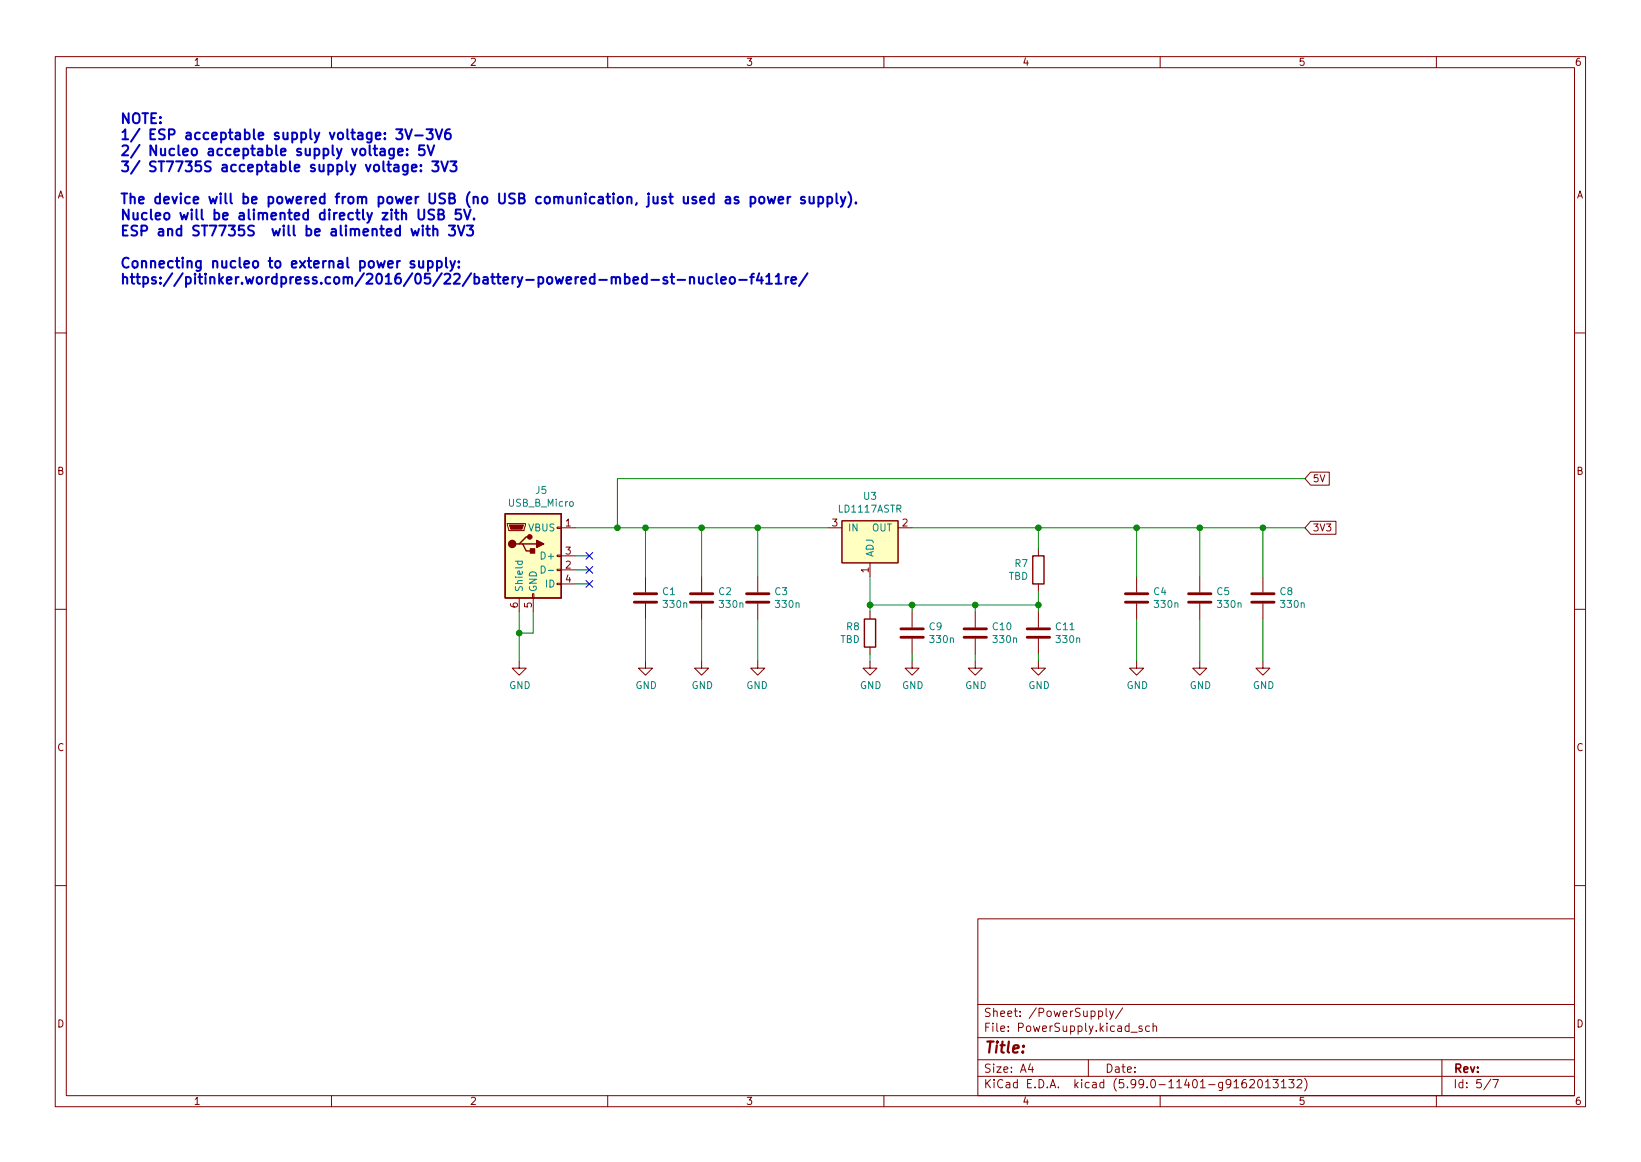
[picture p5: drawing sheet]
<svg xmlns="http://www.w3.org/2000/svg" width="297mm" height="210mm" viewBox="0 0 297 210" stroke-linecap="round" stroke-linejoin="round" font-family="sans-serif">
<g fill="none" stroke="#840000" stroke-width=".18">
<path d="M10 10.2h277v190.1h-277zM12 12.2h273v186.1h-273zM60 10.2v2M110 10.2v2M160 10.2v2M210 10.2v2M260 10.2v2M10 60.2h2M285 60.2h2M91.8 94.7h3.3v.3l-.2 1h-2.8zM100.8 95.4h.8v.2h-.8zM101.6 95.5h2.5"/>
<path d="M149.9 95.5h2.5M152.4 94.2h10.2v7.6h-10.2zM162.6 95.5h2.5M188 99.3v1.3M237.2 85.4h3.4v2.4h-3.4l-1-1.2zM237.2 94.3h4.6v2.4h-4.6l-1-1.2zM10 110.2h2M94 119.6v1.3h1.2l-1.2 1.3-1.3-1.3h1.3M94 108.2v2.5M96.4 107.4h.2v.8h-.2zM96.5 108.2v2.5M100.8 105.5h.8v.3h-.8z"/>
<path d="M100.8 103h.8v.2h-.8zM100.8 100.5h.8v.2h-.8zM101.6 103.1h2.5M101.6 100.6h2.5M101.6 105.7h2.5M116.8 119.6v1.3h1.3l-1.3 1.3-1.2-1.3h1.2M116.8 104.4v2.8M116.8 109.2v2.8M127 119.6v1.3h1.3l-1.3 1.3-1.3-1.3h1.3M127 104.4v2.8M127 109.2v2.8M137.2 119.6v1.3h-1.3l1.3 1.3 1.2-1.3h-1.2"/>
<path d="M137.2 104.4v2.8M137.2 109.2v2.8M157.5 119.6v1.3h1.2l-1.2 1.3-1.3-1.3h1.3M157.5 101.8v2.6M157.5 110.7v1.3M157.5 117.1v1.3M165.1 119.6v1.3h1.3l-1.3 1.3-1.3-1.3h1.3M165.1 110.7v2.8M165.1 115.6v2.8M176.5 119.6v1.3h1.3l-1.3 1.3-1.2-1.3h1.2M176.5 110.7v2.8M176.5 115.6v2.8"/>
<path d="M188 119.6v1.3h1.2l-1.2 1.3-1.3-1.3h1.3M188 105.7v1.2M188 110.7v2.8M188 115.6v2.8M205.7 119.6v1.3h1.3l-1.3 1.3-1.2-1.3h1.2M205.7 104.4v2.8M205.7 109.2v2.8M217.2 119.6v1.3h1.2l-1.2 1.3-1.3-1.3h1.3M217.2 104.4v2.8M217.2 109.2v2.8M228.6 119.6v1.3h1.3l-1.3 1.3-1.3-1.3h1.3M228.6 104.4v2.8"/>
<path d="M228.6 109.2v2.8M285 110.2h2M10 160.2h2M177 166.3h108v32h-108zM285 160.2h2M60 198.3v2M110 198.3v2M160 198.3v2M177 194.8h108M177 191.8h108M177 187.8h108M177 181.8h108"/>
<path d="M186.5 192.5l-.4 1h1M186.9 193v1M197 191.8v3M198.9 183l.4-.1 .3 .3v.4l-.2 .3h-.5M198.9 182.9v1.5M200.2 182.4v1.3l.2 .2M200.9 182.9l.3 1M201.6 182.9l-.5 1.4-.2 .1M203.2 182.4l-1.3 1.9M204.7 186.8h1.2M206.7 185.7l-.3-.1-.3 .2 .1 .3 .5 .1v.4h-.6M208.1 185.7l-.5-.1-.2 .3v.4l.1 .3h.6"/>
<path d="M208.7 185.8l.2-.2 .4 .1 .1 .9M208.7 185.1v1.5M210 198.3v2M225.5 195.3a.59 .59 0 0 0-.7 .7v.5l.1 .3h.5l.2-.1v-.5l-.1-.2-.4-.1-.3 .3M226.2 195.5l.6-.2 .2 .2 .1 .3-1 1h1M227.8 195.5l.2-.2a.8 .8 0 0 1 .5 .8 .8 .8 0 0 1-.5 .7l-.2-.1-.2-.4zM229.1 195.8l.4-.5v1.5M229.1 196.8h.8M230.4 195.3h1l-.5 .6 .4 .1v.7l-.2 .1h-.5l-.2-.1M231.9 195.8l.5-.5v1.5M231.9 196.8h.9M233.3 195.3h.9l-.5 .6 .4 .1v.7l-.2 .1h-.4l-.2-.1"/>
<path d="M234.8 195.5l.6-.2 .2 .2v.3l-.9 1h.9M236.1 195.1a1.72 1.72 0 0 1 0 2.3M260 198.3v2M261 191.8v6.5M269.9 195.3l-1.3 1.9M270.2 195.3h1l-.6 1.5"/>
</g>
<g fill="none" stroke="#840000" stroke-width=".51">
<path d="M114.8 109h4.1M114.8 107.4h4.1M125 109h4M125 107.4h4M135.1 109h4.1M135.1 107.4h4.1M163.1 115.3h4M163.1 113.8h4M174.5 115.3h4.1M174.5 113.8h4.1M185.9 115.3h4.1M185.9 113.8h4.1"/>
<path d="M203.7 109h4.1M203.7 107.4h4.1M215.1 109h4.1M215.1 107.4h4.1M226.6 109h4M226.6 107.4h4"/>
</g>
<g fill="#ffffc2" stroke="#ffffc2" stroke-width=".18">
<path d="M91.4 93h10.2v15.2h-10.2z"/>
<path d="M152.4 94.2h10.2v7.6h-10.2z"/>
</g>
<path d="M91.4 93h10.2v15.2h-10.2zM94 98.4h.6l.6 1.3h1.3M94.6 98.4h2.6M95.9 97.1h-.7l-1.2 1.3h-.7M156.5 112h2v5.1h-2zM186.9 100.6h2.1v5.1h-2.1z" fill="none" stroke="#840000" stroke-width=".25"/>
<g fill="#840000" stroke="#840000" stroke-width=".25">
<path d="M96 99.3h.8v.8h-.8z"/>
<path d="M97.2 97.8l1.2 .6-1.2 .7z"/>
<circle cx="92.7" cy="98.4" r=".63"/>
<circle cx="95.9" cy="97.1" r=".38"/>
</g>
<path d="M92.2 95h2.5l-.2 .8h-2z" fill="#840000" stroke="#840000" stroke-width=".18"/>
<path d="M93.3 101.5h1.3M93.8 101.5l-.1 .4 .2 .2 .6-.1v-.5M98 102.4a.64 .64 0 0 1 .7 .7 .64 .64 0 0 1-.7 .6zM99.2 103.2h1" fill="none" stroke="#008484" stroke-width=".18"/>
<g fill="none" stroke="#0000c2" stroke-width=".36">
<path d="M71.3 26.9v1.5a.49 .49 0 0 1-.8 .2M71.3 27l-.5-.1-.4 .3v.6l.2 .2h.7M71.7 23.4h1.1l-.6 .7a.49 .49 0 0 1 .6 .3v.5l-.1 .2-.7 .1-.3-.2M72.1 27.5l.8-.2-.1-.3-.5-.1-.2 .3v.8h.7M73.4 23.4l.6 1.8 .6-1.8M73.7 27.9v.2M73.7 27v.2M73.8 29.8v1.5a.49 .49 0 0 1-.8 .2M73.8 29.9l-.5-.1-.4 .3v.6l.2 .2h.7M74.6 30.4l.8-.2-.1-.3-.5-.1-.2 .3v.8h.7M75.2 24.5h1.3M75.8 37.9v1.5l.3 .3h.3l.4-.3v-1.5"/>
<path d="M76.2 30.8v.2M76.2 29.9v.2M76.8 26.3h-.9l-.1 .9 .3-.2 .6 .1 .2 .2-.1 .6-.3 .2h-.4l-.3-.2M77.2 23.4h1.1l-.6 .7a.49 .49 0 0 1 .6 .3v.5l-.1 .2-.7 .1-.3-.2M77.4 26.3l.6 1.8 .6-1.8M78.2 29.2h1.2l-.6 .7a.49 .49 0 0 1 .6 .3v.5l-.2 .2-.7 .1-.3-.2M78.6 38l-.7-.1-.3 .2v.3a.86 .86 0 0 0 .8 .5l.2 .3-.2 .4h-.8M78.8 23.4l.6 1.8 .6-1.8M79.4 38.8l.7-.1 .2-.3-.1-.3-.2-.2h-.6v1.8h.6a.48 .48 0 0 0 .4-.5 .48 .48 0 0 0-.4-.4M79.9 29.2l.6 1.8 .6-1.8M81.4 23.4a.71 .71 0 0 0-.8 .8v.7l.1 .2 .6 .1 .2-.2 .1-.6-.2-.2-.5-.1-.3 .3M81.5 29.2h1.1l-.6 .7a.49 .49 0 0 1 .6 .3v.5l-.1 .2-.7 .1-.3-.2"/>
<path d="M83.4 37.9h-.9v.9l.2-.2 .6 .1 .2 .2-.1 .6-.3 .2h-.4l-.2-.2M84 37.9l.6 1.8 .6-1.8M85.8 39.5v.2M137.5 35.8a.49 .49 0 0 1 .5-.2 .49 .49 0 0 1 .4 .4v.5a.49 .49 0 0 1-.5 .3 .49 .49 0 0 1-.5-.3zM139 35.6l.3 1.2 .3-.8 .4 .8 .3-1.2M140.9 36.2l.9-.2-.1-.3-.5-.1-.3 .3 .1 .8h.7M142.6 35.6v1.2M143.1 35.6l-.4 .1-.1 .3M145.7 35.7l-.5-.1-.2 .3 .1 .2 .6 .2v.4h-.7M146.5 35.6l.1 1.1a.49 .49 0 0 0 .7-.1M147.3 35.6v1.2M148.1 35.7l.6-.1 .3 .4v.5l-.2 .2h-.7"/>
<path d="M148.1 35.6v1.8M149.8 35.7l.5-.1 .3 .4v.5l-.1 .2h-.7M149.8 35.6v1.8M151.4 35v1.6l.3 .2M152.2 35.6l.4 1.2M153 35.6l-.6 1.6-.2 .2M153.6 34.8a2.07 2.07 0 0 1 0 2.7M154.9 36.6v.2M75.8 47.2l.1 1.1a.49 .49 0 0 0 .7 0M76.5 40.8v.2M76.5 41.4v1.2M76.6 47.2v1.2"/>
<path d="M77.1 41.4h.7M77.4 40.8v1.6l.1 .1 .3 .1M77.5 47.3l.5-.1 .3 .4v.5l-.1 .2h-.7M77.5 47.2v1.8M78.4 41.6a.45 .45 0 0 1 .8 .1v.9M78.4 40.8v1.8M79.1 47.3l.5-.1 .4 .4v.5l-.2 .2h-.7M79.1 47.2v1.8M80.7 46.6v1.6l.3 .2M81.3 40.8h1.1l-.6 .7a.49 .49 0 0 1 .6 .3v.5l-.2 .2-.7 .1-.2-.2M81.5 47.2l.4 1.2M82.4 47.2l-.6 1.7-.3 .1"/>
<path d="M82.9 40.8l.6 1.8 .6-1.8M83.1 48.3v.1M83.1 47.3v.2M84.5 40.8h1.1l-.6 .7a.49 .49 0 0 1 .6 .3v.5l-.1 .2-.7 .1-.3-.2M121.4 50.1h.6M121.6 49.5v1.6l.1 .1 .3 .1M122.6 50.6h1.4M124.9 50.3a.45 .45 0 0 1 .7 .1v.9M124.9 50.1v1.2M126.5 50.1l.1 1.1a.49 .49 0 0 0 .7 0M127.3 50.1v1.2M128.9 50.2l-.5-.1-.3 .4v.5l.1 .2h.7"/>
<path d="M129.7 49.5v1.6l.2 .2M130.5 50.7l.9-.1-.1-.4-.5-.1-.3 .3 .1 .8h.7M132.2 50.3a.49 .49 0 0 1 .5-.2 .49 .49 0 0 1 .3 .4v.5a.49 .49 0 0 1-.4 .3 .49 .49 0 0 1-.5-.3zM133.8 50.6h1.4M135.8 50.1h.7M136.5 49.5l-.4 .1-.1 .2v1.5M137.4 49.4l-.4 1.3h1.1M137.8 50.1v1.2M138.7 50l.5-.5v1.8M138.7 51.3h1M140.4 50l.5-.5v1.8M140.4 51.3h1"/>
<path d="M142.2 50.1v1.2M142.7 50.1l-.3 .1-.2 .3M143.3 50.7l.8-.1-.1-.4-.5-.1-.2 .3v.8h.7M146.2 49.4l-1.6 2.4"/>
</g>
<g fill="none" stroke="#008400" stroke-width=".18">
<path d="M104.1 95.5h45.8M116.8 95.5v8.9M127 95.5v8.9M137.2 95.5v8.9M165.1 95.5h71.1M188 95.5v3.8M205.7 95.5v8.9M217.2 95.5v8.9M228.6 95.5v8.9M236.2 86.6h-124.4v8.9M94 110.7v8.9M96.5 110.7v3.8h-2.5"/>
<path d="M104.1 100.6h2.6M104.1 103.1h2.6M104.1 105.7h2.6M116.8 112v7.6M127 112v7.6M137.2 112v7.6M157.5 104.4v6.3M157.5 118.4v1.2M157.5 109.5h30.5M165.1 109.5v1.2M165.1 118.4v1.2M176.5 109.5v1.2"/>
<path d="M176.5 118.4v1.2M188 106.9v3.8M188 118.4v1.2M205.7 112v7.6M217.2 112v7.6M228.6 112v7.6"/>
</g>
<path d="M106.1 100l1.2 1.2M107.3 100l-1.2 1.2M106.1 102.5l1.2 1.2M106.1 105l1.2 1.3M107.3 102.5l-1.2 1.2M107.3 105l-1.2 1.3" fill="none" stroke="#000084" stroke-width=".18"/>
<g fill="#008400" stroke="#008400" stroke-width=".18">
<circle cx="127" cy="95.5" r=".51"/>
<circle cx="137.2" cy="95.5" r=".51"/>
<circle cx="94" cy="114.5" r=".51"/>
<circle cx="111.8" cy="95.5" r=".51"/>
<circle cx="116.8" cy="95.5" r=".51"/>
<circle cx="165.1" cy="109.5" r=".51"/>
<circle cx="176.5" cy="109.5" r=".51"/>
<circle cx="157.5" cy="109.5" r=".51"/>
<circle cx="188" cy="109.5" r=".51"/>
<circle cx="188" cy="95.5" r=".51"/>
<circle cx="205.7" cy="95.5" r=".51"/>
<circle cx="217.2" cy="95.5" r=".51"/>
<circle cx="228.6" cy="95.5" r=".51"/>
</g>
<text font-size="2.8" fill="#840000" x="178" y="190.6">Title:</text>
<g font-size="2.5" fill="#0000c2">
<text x="21.6" y="22.4">NOTE:</text>
<text x="21.6" y="25.3">1/ ESP acceptable supply voltage: 3V-3V6</text>
<text x="21.6" y="28.2">2/ Nucleo acceptable supply voltage: 5V</text>
<text x="21.6" y="31.1">3/ ST7735S acceptable supply voltage: 3V3</text>
<text x="21.6" y="36.9">The device will be powered from power USB (no USB comunication, just used as power supply).</text>
<text x="21.6" y="39.8">Nucleo will be alimented directly zith USB 5V.</text>
<text x="21.6" y="42.7">ESP and ST7735S will be alimented with 3V3</text>
<text x="21.6" y="48.5">Connecting nucleo to external power supply:</text>
<text x="21.6" y="51.4">https://pitinker.wordpress.com/2016/05/22/battery-powered-mbed-st-nucleo-f411re/</text>
</g>
<g font-size="2.1" fill="#840000">
<text x="178" y="184">Sheet: /PowerSupply/</text>
<text x="178" y="186.7">File: PowerSupply.kicad_sch</text>
<text x="178" y="196.9">KiCad E.D.A. kicad (5.99.0-11401-g9162013132)</text>
<text x="178" y="194.1">Size: A4</text>
<text x="200" y="194.1">Date:</text>
<text x="263" y="194.1">Rev:</text>
<text x="263" y="196.9">Id: 5/7</text>
</g>
<g font-size="1.8" fill="#840000">
<text x="35" y="11.9">1</text>
<text x="85" y="11.9">2</text>
<text x="135" y="11.9">3</text>
<text x="185" y="11.9">4</text>
<text x="235" y="11.9">5</text>
<text x="285" y="11.9">6</text>
<text x="10.3" y="35.9">A</text>
<text x="285.3" y="35.9">A</text>
<text x="10.3" y="85.9">B</text>
<text x="237.6" y="87.2">5V</text>
<text x="285.3" y="85.9">B</text>
<text x="102.4" y="95.2">1</text>
<text x="150.6" y="95.2">3</text>
<text x="163.3" y="95.2">2</text>
<text x="102.4" y="100.3">3</text>
<text x="237.6" y="96.1">3V3</text>
<text x="102.4" y="102.9">2</text>
<text x="102.4" y="105.4">4</text>
<text x="157.2" y="103.6" transform="rotate(-90 157.2 103.6)">1</text>
<text x="93.7" y="110" transform="rotate(-90 93.7 110)">6</text>
<text x="96.3" y="110" transform="rotate(-90 96.3 110)">5</text>
<text x="10.3" y="135.9">C</text>
<text x="285.3" y="135.9">C</text>
<text x="10.3" y="185.9">D</text>
<text x="285.3" y="185.9">D</text>
<text x="35" y="199.9">1</text>
<text x="85" y="199.9">2</text>
<text x="135" y="199.9">3</text>
<text x="185" y="199.9">4</text>
<text x="235" y="199.9">5</text>
<text x="285" y="199.9">6</text>
</g>
<g font-size="1.8" fill="#008484">
<text x="97" y="89.4">J5</text>
<text x="92.1" y="91.7">USB_B_Micro</text>
<text x="151.9" y="92.7">LD1117ASTR</text>
<text x="156.3" y="90.4">U3</text>
<text x="95.7" y="96.1">VBUS</text>
<text x="98.3" y="101.2">D+</text>
<text x="153.4" y="96.1">IN</text>
<text x="157.8" y="96.1">OUT</text>
<text x="158.1" y="100.8" transform="rotate(-90 158.1 100.8)">ADJ</text>
<text x="94.6" y="107.2" transform="rotate(-90 94.6 107.2)">Shield</text>
<text x="97.2" y="107.2" transform="rotate(-90 97.2 107.2)">GND</text>
<text x="98.8" y="106.3">ID</text>
<text x="119.9" y="107.7">C1</text>
<text x="130.1" y="107.7">C2</text>
<text x="140.3" y="107.7">C3</text>
<text x="182.5" y="104.9">TBD</text>
<text x="183.7" y="102.6">R7</text>
<text x="208.8" y="107.7">C4</text>
<text x="220.3" y="107.7">C5</text>
<text x="231.7" y="107.7">C8</text>
<text x="120.2" y="110">330n</text>
<text x="130.4" y="110">330n</text>
<text x="140.5" y="110">330n</text>
<text x="209.1" y="110">330n</text>
<text x="220.5" y="110">330n</text>
<text x="232" y="110">330n</text>
<text x="152.1" y="116.3">TBD</text>
<text x="153.3" y="114">R8</text>
<text x="168.2" y="114">C9</text>
<text x="168.5" y="116.3">330n</text>
<text x="179.8" y="114">C10</text>
<text x="179.9" y="116.3">330n</text>
<text x="191.2" y="114">C11</text>
<text x="191.3" y="116.3">330n</text>
<text x="92.1" y="124.7">GND</text>
<text x="115" y="124.7">GND</text>
<text x="125.2" y="124.7">GND</text>
<text x="135.1" y="124.7">GND</text>
<text x="155.6" y="124.7">GND</text>
<text x="163.3" y="124.7">GND</text>
<text x="174.7" y="124.7">GND</text>
<text x="186.1" y="124.7">GND</text>
<text x="203.9" y="124.7">GND</text>
<text x="215.3" y="124.7">GND</text>
<text x="226.8" y="124.7">GND</text>
</g>
</svg>
